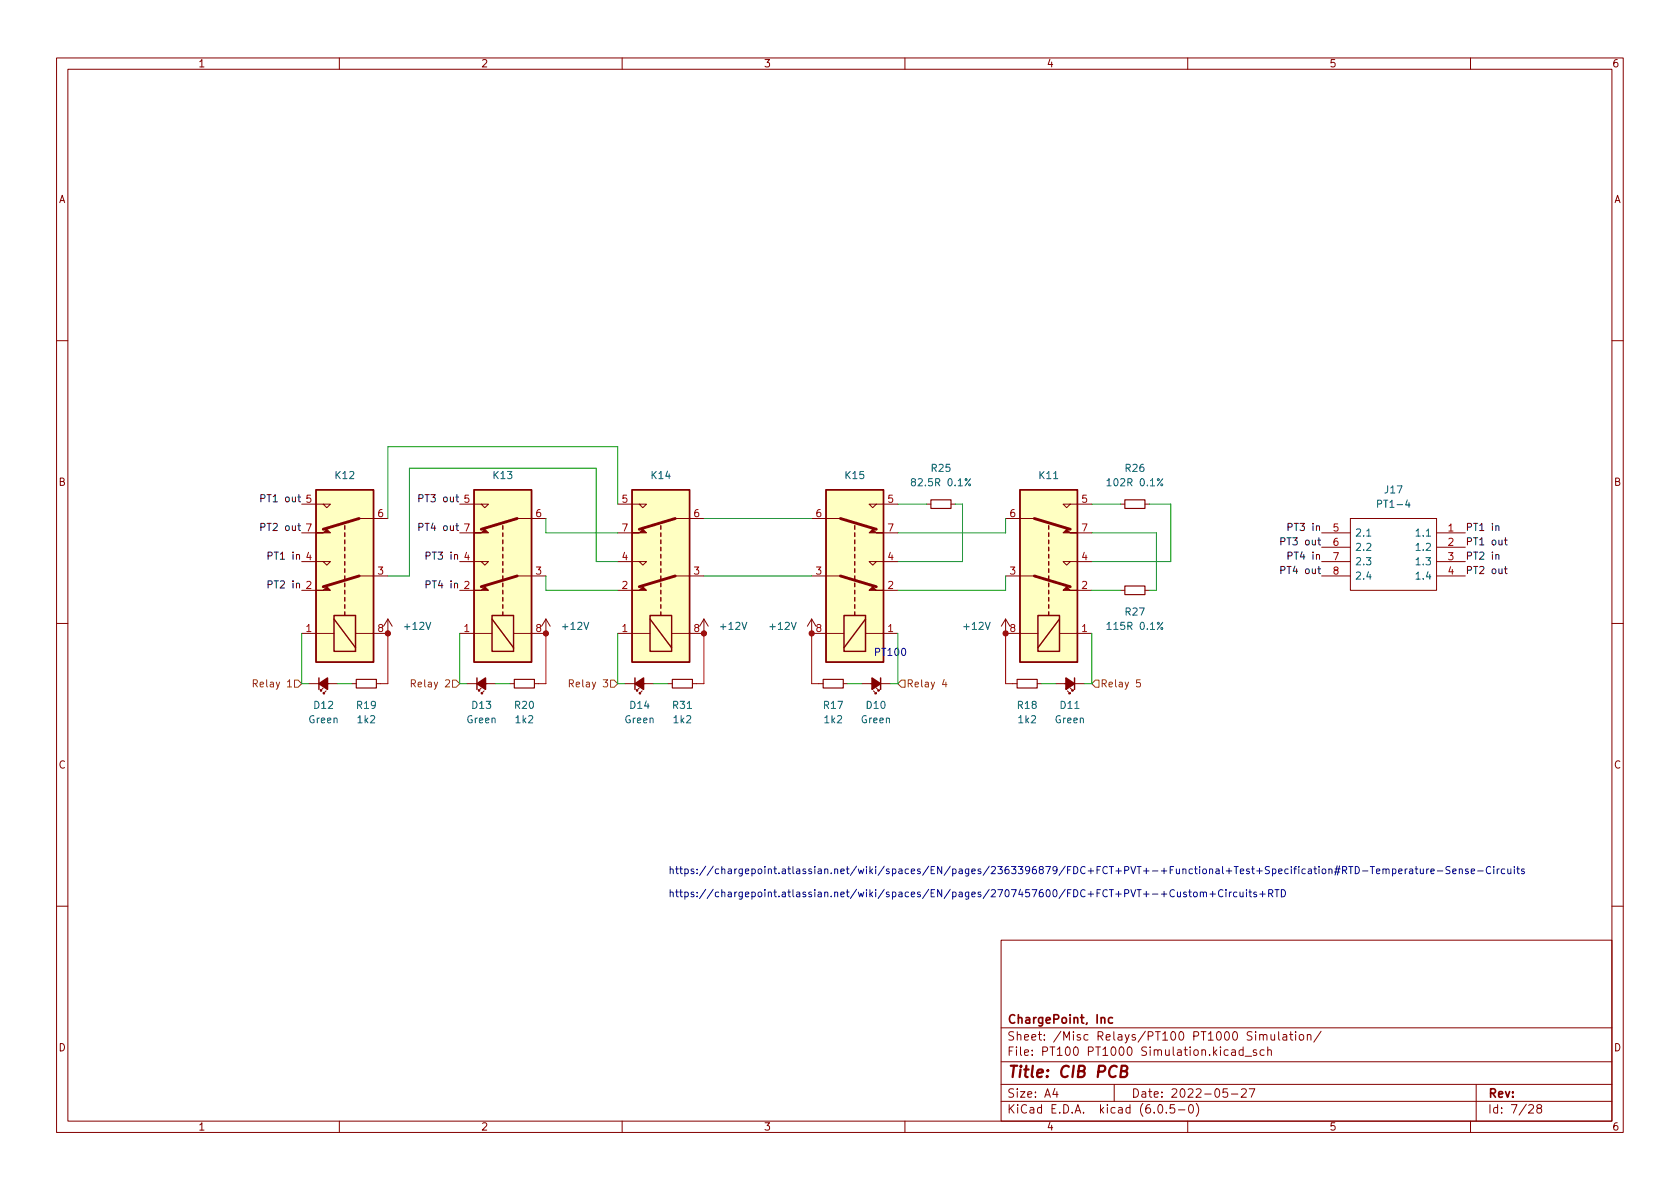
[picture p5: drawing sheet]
<svg xmlns="http://www.w3.org/2000/svg" width="297mm" height="210mm" viewBox="0 0 297 210" stroke-linecap="round" stroke-linejoin="round" font-family="sans-serif">
<g fill="none" stroke="#840000" stroke-width=".18">
<path d="M10 10.2h277v190.1h-277zM12 12.2h273v186.1h-273zM60 10.2v2M110 10.2v2M160 10.2v2M210 10.2v2M260 10.2v2M10 60.2h2M285 60.2h2M53.3 99.3h5.1l-.6 .6-.7-.6M53.3 89.1h5.1l-.6 .7-.7-.7M53.3 94.2h2.6"/>
<path d="M63.5 91.7h5.1M81.3 99.3h5.1l-.7 .6-.6-.6M81.3 89.1h5.1l-.7 .7-.6-.7M81.3 94.2h2.5M91.4 91.7h5.1M109.2 99.3h5.1l-.6 .6-.7-.6M109.2 89.1h5.1l-.6 .7-.7-.7M109.2 94.2h2.6M119.4 91.7h5.1M143.5 91.7h5.1M154.9 99.3l-.6 .6-.6-.6h5M154.9 89.1l-.6 .7-.6-.7h5"/>
<path d="M156.2 94.2h2.5M163.8 89.1h.8M168.1 89.1h.8M177.8 91.7h5.1M189.2 99.3l-.6 .6-.6-.6h5M189.2 89.1l-.6 .7-.6-.7h5M190.5 94.2h2.5M198.1 89.1h.8M202.4 89.1h.8M233.7 99.3h5.1M233.7 94.2h5.1M233.7 96.8h5.1"/>
<path d="M238.8 91.7h15.2v12.7h-15.2zM254 99.3h5.1M254 94.2h5.1M254 96.8h5.1M10 110.2h2M53.3 112h5.8M53.3 104.4h2.6M63.5 101.8h5.1M68.6 109.5l.7 1.2M68.6 109.5v2.5h-5.7M68.6 109.5l-.8 1.2M81.3 112h5.7"/>
<path d="M81.3 104.4h2.5M91.4 101.8h5.1M96.5 109.5v2.5h-5.7M96.5 109.5l.8 1.2M96.5 109.5l-.7 1.2M109.2 112h5.7M109.2 104.4h2.6M119.4 101.8h5.1M124.5 109.5v2.5h-5.8M124.5 109.5l.7 1.2M124.5 109.5l-.8 1.2M143.5 109.5v2.5h5.7"/>
<path d="M143.5 101.8h5.1M143.5 109.5l.8 1.2M143.5 109.5l-.8 1.2M153 112h5.7M156.2 104.4h2.5M177.8 109.5v2.5h5.7M177.8 101.8h5.1M177.8 109.5l-.8 1.2M177.8 109.5l.8 1.2M187.3 112h5.7M190.5 104.4h2.5M198.1 104.4h.8"/>
<path d="M202.4 104.4h.8M233.7 101.8h5.1M254 101.8h5.1M285 110.2h2M54.6 120.9h5.1M57.1 121.7l-.5 .5h.3h-.3v-.3M57.7 122.2l-.6 .5h.3h-.3v-.3M62.2 120.9h.8M66.5 120.9h.8M82.5 120.9h5.1M85.1 121.7l-.5 .5h.2h-.2v-.3M85.6 122.2l-.5 .5h.2h-.2v-.3"/>
<path d="M90.2 120.9h.7M94.5 120.9h.7M110.5 120.9h5.1M113 121.7l-.5 .5h.3h-.3v-.3M113.5 122.2l-.5 .5h.3h-.3v-.3M118.1 120.9h.8M122.4 120.9h.8M144.8 120.9h.7M149.1 120.9h.8M152.4 120.9h5.1M154.4 122.2l.5 .5h-.2h.2v-.3M154.9 121.7l.5 .5h-.2h.2v-.3"/>
<path d="M179.1 120.9h.7M183.4 120.9h.7M186.7 120.9h5.1M188.7 122.2l.5 .5h-.2h.2v-.3M189.2 121.7l.5 .5h-.2h.2v-.3M10 160.2h2M177 166.3h108v32h-108zM285 160.2h2M60 198.3v2M110 198.3v2M160 198.3v2M177 194.8h108"/>
<path d="M177 191.8h108M177 187.8h108M177 181.8h108M186.5 192.5l-.4 1h1M186.9 193v1M197 191.8v3M204.9 195.4l.2-.1a.81 .81 0 0 1 .6 .7 .81 .81 0 0 1-.3 .8h-.2a.81 .81 0 0 1-.6-.6 .81 .81 0 0 1 .3-.8zM206.2 196.7v.1M207.6 195.3h-.7v.7l.2-.1 .5 .1 .1 .2-.1 .5-.2 .1-.5-.1M208.4 196.3h1.1M210 198.3v2M210.4 195.4l.1-.1a.81 .81 0 0 1 .6 .7 .81 .81 0 0 1-.3 .8h-.2a.81 .81 0 0 1-.5-.6 .81 .81 0 0 1 .3-.8z"/>
<path d="M211.5 195.1a1.72 1.72 0 0 1 0 2.3M217 192.5h-.7l-.1 .7 .2-.1 .5 .1 .2 .2-.1 .5-.2 .1-.6-.1M217.7 193.5h1.2M217.8 185.7h.6v.9M218.4 186l-.5 .1a.29 .29 0 0 0-.2 .2 .29 .29 0 0 0 .2 .3h.5M219.5 192.7l.6-.2 .2 .2 .1 .3-1 1h1M219.8 185.7l-.4-.1-.3 .3v.4l.1 .3h.6M219.8 185.1v1.5M220.1 186.8h1.2M220.9 192.5h1l-.7 1.5M222.1 185.7l-.3-.1-.2 .2v.3l.5 .1v.4h-.5M222.7 183.1l.2-.2 .4 .1 .1 .9"/>
<path d="M223.4 183.1l.2-.2 .3 .1 .1 .9M223.5 185.7l-.4-.1-.3 .3v.4l.1 .3h.6M224.1 185.8l.3-.2 .3 .1 .1 .9M224.1 185.1v1.5M224.7 182.9l.1 1h.3l.3-.1M225.4 182.9v1M226.1 182.4v1.3l.2 .2M226.9 183h.5l.1 .9M227.5 183.3l-.5 .1a.29 .29 0 0 0-.2 .2 .29 .29 0 0 0 .2 .3h.5M228 182.9h.6M228.2 182.4v1.3l.4 .2M229.1 182.4v.2"/>
<path d="M229.1 182.9v1M229.8 183.1l.2-.2 .4 .2 .1 .5-.1 .3h-.4l-.2-.1zM231.1 183.1l.3-.2 .3 .1 .1 .9M231.1 182.9v1M233.6 182.4l-1.3 1.9M260 198.3v2M261 191.8v6.5M270.3 195.5l.6-.2 .2 .2 .1 .3-1 1h1M272 196l-.3-.3 .1-.2 .2-.2 .4 .1 .2 .2-.1 .2-.6 .2-.2 .3 .1 .4 .2 .1h.3l.3-.3-.1-.4-.2-.1"/>
</g>
<path d="M198.2 189.4l.9-.1a.46 .46 0 0 0 .2-.4 .46 .46 0 0 0-.3-.4h-.7l-.2 2h.7a.53 .53 0 0 0 .5-.5 .53 .53 0 0 0-.4-.6" fill="none" stroke="#840000" stroke-width=".4"/>
<path d="M194.7 180.1l.2-.2 .4 .1v.9M196.7 180l-.4-.1-.3 .3v.4l.1 .3h.6" fill="none" stroke="#840000" stroke-width=".3"/>
<g fill="none" stroke="#840000" stroke-width=".25">
<path d="M55.9 86.6h10.1v30.5h-10.1zM61 93v.6M61 94.2v.7M61 95.5v.6M61 96.8v.6M61 98v.7M61 99.3v.6M83.8 86.6h10.2v30.5h-10.2zM88.9 93v.6M88.9 94.2v.7M88.9 95.5v.6M88.9 96.8v.6"/>
<path d="M88.9 98v.7M88.9 99.3v.6M111.8 86.6h10.1v30.5h-10.1zM116.8 93v.6M116.8 94.2v.7M116.8 95.5v.6M116.8 96.8v.6M116.8 98v.7M116.8 99.3v.6M146 86.6h10.2v30.5h-10.2zM151.1 93v.6M151.1 94.2v.7"/>
<path d="M151.1 95.5v.6M151.1 96.8v.6M151.1 98v.7M151.1 99.3v.6M180.3 86.6h10.2v30.5h-10.2zM185.4 93v.6M185.4 94.2v.7M185.4 95.5v.6M185.4 96.8v.6M185.4 98v.7M185.4 99.3v.6M56.4 119.9v2"/>
<path d="M59.1 108.8h3.8v6.4h-3.8zM59.1 109.5l3.8 5M61 100.6v.6M61 101.8v.7M61 103.1v.7M61 104.4v.6M61 105.7v.6M61 106.9v.7M61 108.2v.6M84.3 119.9v2M87 108.8h3.8v6.4h-3.8zM87 109.5l3.8 5"/>
<path d="M88.9 100.6v.6M88.9 101.8v.7M88.9 103.1v.7M88.9 104.4v.6M88.9 105.7v.6M88.9 106.9v.7M88.9 108.2v.6M112.3 119.9v2M114.9 108.8h3.8v6.4h-3.8zM114.9 109.5l3.8 5M116.8 100.6v.6M116.8 101.8v.7"/>
<path d="M116.8 103.1v.7M116.8 104.4v.6M116.8 105.7v.6M116.8 106.9v.7M116.8 108.2v.6M149.2 108.8h3.8v6.4h-3.8zM151.1 100.6v.6M151.1 101.8v.7M151.1 103.1v.7M151.1 104.4v.6M151.1 105.7v.6M151.1 106.9v.7"/>
<path d="M151.1 108.2v.6M153 109.5l-3.8 5M155.7 119.9v2M183.5 108.8h3.8v6.4h-3.8zM185.4 100.6v.6M185.4 101.8v.7M185.4 103.1v.7M185.4 104.4v.6M185.4 105.7v.6M185.4 106.9v.7M185.4 108.2v.6M187.3 109.5l-3.8 5"/>
<path d="M190 119.9v2"/>
</g>
<g fill="#840000" stroke="#840000" stroke-width=".25">
<path d="M154.2 119.9l1.5 1-1.5 1z"/>
<path d="M56.4 120.9l1.5-1v2z"/>
<path d="M84.3 120.9l1.6-1v2z"/>
<path d="M112.3 120.9l1.5-1v2z"/>
<path d="M188.5 119.9l1.5 1-1.5 1z"/>
</g>
<path d="M164.6 88.4h3.5v1.5h-3.5zM198.9 88.4h3.5v1.5h-3.5zM198.9 103.6h3.5v1.6h-3.5zM63 120.1h3.5v1.6h-3.5zM90.9 120.1h3.6v1.6h-3.6zM118.9 120.1h3.5v1.6h-3.5zM145.5 120.1h3.6v1.6h-3.6zM179.8 120.1h3.6v1.6h-3.6z" fill="none" stroke="#840000" stroke-width=".2"/>
<g fill="#ffffc2" stroke="#ffffc2" stroke-width=".18">
<path d="M55.9 86.6h10.1v30.5h-10.1z"/>
<path d="M111.8 86.6h10.1v30.5h-10.1z"/>
<path d="M83.8 86.6h10.2v30.5h-10.2z"/>
<path d="M146 86.6h10.2v30.5h-10.2z"/>
<path d="M180.3 86.6h10.2v30.5h-10.2z"/>
</g>
<path d="M63.5 91.7l-6.4 1.9M91.4 91.7l-6.3 1.9M119.4 91.7l-6.4 1.9M148.6 91.7l6.3 1.9M182.9 91.7l6.3 1.9M63.5 101.8l-6.4 2M91.4 101.8l-6.3 2M119.4 101.8l-6.4 2M148.6 101.8l6.3 2M182.9 101.8l6.3 2" fill="none" stroke="#840000" stroke-width=".51"/>
<g fill="#840000" stroke="#840000" stroke-width=".18">
<path d="M55.9 104.4h1.2l.7-.6 .6 .6z"/>
<path d="M55.9 94.2h1.2l.7-.6 .6 .6z"/>
<path d="M111.8 104.4h1.2l.7-.6 .6 .6z"/>
<path d="M111.8 94.2h1.2l.7-.6 .6 .6z"/>
<path d="M83.8 104.4h1.3l.6-.6 .7 .6z"/>
<path d="M83.8 94.2h1.3l.6-.6 .7 .6z"/>
<path d="M153.7 104.4l.6-.6 .6 .6h1.3z"/>
<path d="M153.7 94.2l.6-.6 .6 .6h1.3z"/>
<path d="M188 104.4l.6-.6 .6 .6h1.3z"/>
<path d="M188 94.2l.6-.6 .6 .6h1.3z"/>
</g>
<g fill="none" stroke="#006464" stroke-width=".18">
<path d="M161.4 85.2l-.3-.3 .1-.1 .2-.2 .3 .1 .2 .2-.1 .2-.5 .1-.2 .2v.3l.3 .2h.3l.2-.2-.1-.4-.2-.1M171.6 84.6l-1 1.3M195.7 85l.4-.4v1.3M195.7 85.9h.8M205.6 84.6l-1 1.3M241.7 94.8h.7M195.7 110.4l.4-.4v1.3M195.7 111.3h.8M205.6 110l-1 1.3"/>
<circle cx="171.4" cy="85.7" r=".18"/>
<circle cx="205.4" cy="85.7" r=".18"/>
<circle cx="205.4" cy="111.1" r=".18"/>
</g>
<g fill="none" stroke="#725600" stroke-width=".18">
<path d="M44.8 120.9l.6-.1 .1-.2v-.3l-.7-.1v1.3M45.1 120.9l.4 .6M52.1 120.3h.6l.6 .6-.6 .6h-.6zM72.7 120.9l.6-.1 .2-.2-.1-.3-.7-.1v1.3M73 120.9l.5 .6M80 120.3h.6l.7 .6-.7 .6h-.6zM100.7 120.9l.6-.1 .1-.2-.1-.3-.6-.1v1.3M101 120.9l.4 .6M107.9 120.3h.7l.6 .6-.6 .6h-.7zM159.4 120.3h.6v1.2h-.6l-.7-.6zM166.9 120.1l-.3 .9h.8M167.2 120.6v.9"/>
<path d="M193.7 120.3h.6v1.2h-.6l-.7-.6zM201.6 120.2h-.6l-.1 .6 .2-.1h.4l.2 .2-.1 .5-.2 .1-.5-.1"/>
</g>
<g fill="none" stroke="#0f0f0f" stroke-width=".18">
<path d="M46.1 88.1h.6l.2-.2-.1-.3-.7-.1v1.2M46.1 93.2h.6l.2-.2-.1-.3-.7-.2v1.3M47.4 98.3l.6-.1 .1-.1v-.4l-.7-.1v1.3M74.1 93.2h.6l.1-.2-.1-.3-.6-.2v1.3M74.1 88.1h.6l.1-.2-.1-.3-.6-.1v1.2M75.3 98.3l.6-.1 .2-.1-.1-.4-.7-.1v1.3M226.5 95.8l.6-.1 .1-.2-.1-.3-.6-.1v1.3M227.7 93.2h.6l.2-.2-.1-.3-.7-.2v1.3M227.7 98.3l.6-.1 .2-.1-.1-.4-.7-.1v1.3M264.5 98.2l.2-.1h.3v.8M264.5 93.1l.2-.1h.3v.8M266 95.5h.5"/>
<path d="M266.2 95.1v1.1l.3 .2M47.4 103.4l.6-.1 .1-.2v-.3l-.7-.1v1.3M75.3 103.4l.6-.1 .2-.2-.1-.3-.7-.1v1.3M226.5 100.8h.6l.1-.2-.1-.3-.6-.1v1.2M266 100.6h.5M266.2 100.2v1.1l.3 .1"/>
</g>
<g fill="none" stroke="#0000c2" stroke-width=".18">
<path d="M205.3 158.1h1M205.8 157.6v1M207.6 157.4a.6 .6 0 0 0-.8 .5 .6 .6 0 0 0 .6 .7l.2-.1M208.2 157.7v.8l.3 .1 .2-.1M208.7 157.7v.9M209.7 157.8l-.3-.1-.1 .2v.2l.4 .1v.3h-.4M210.2 157.7h.5M210.4 157.3v1.1l.3 .2M211.1 157.8l.3-.1 .3 .3v.3l-.3 .3-.3-.1-.1-.2zM212.2 157.9l.2-.2 .3 .1 .1 .8M212.2 157.7v.9M212.8 157.9l.2-.2 .3 .1v.8"/>
<path d="M213.9 158.1h1M214.4 157.6v1M216.2 157.4a.6 .6 0 0 0-.8 .5 .6 .6 0 0 0 .6 .7l.2-.1M216.8 157.3v.1M216.8 157.7v.9M217.4 157.7v.9M217.7 157.7l-.3 .3M218.7 157.8l-.4-.1-.2 .3 .1 .5h.5M219.2 157.7l.1 .8 .3 .1 .2-.1M219.8 157.7v.9M220.4 157.3v.1M220.4 157.7v.9"/>
<path d="M220.8 157.7h.5M221 157.3v1.1l.3 .2M222.1 157.8l-.3-.1-.1 .2v.2l.4 .1v.3h-.4M222.7 158.1h1M223.2 157.6v1M224.3 158l.6-.1 .1-.2v-.3l-.7-.1v1.3M224.6 158l.4 .6M225.4 157.3h.7M225.8 157.3v1.3M226.6 157.3a.64 .64 0 0 1 .7 .7 .64 .64 0 0 1-.7 .6zM238.5 153.2h.7M238.8 153.2v1.3"/>
<path d="M239.6 153.2a.64 .64 0 0 1 .8 .7 .64 .64 0 0 1-.8 .6zM240.9 154h1M242.3 153.2h.7M242.6 153.2v1.3M243.4 154.1l.6-.1-.1-.3h-.3l-.2 .1v.6h.5M244.5 153.8l.2-.1h.3l.1 .8M244.5 153.7v.8M245.1 153.8l.1-.1h.3l.1 .8M246.2 153.7h.4l.2 .2-.1 .5h-.5M246.2 153.7v1.2M247.3 154.1l.6-.1-.1-.3h-.3l-.2 .1 .1 .6h.4M248.5 153.7v.8"/>
<path d="M248.8 153.7l-.3 .2M249.2 153.7h.5l.1 .8M249.8 154h-.4l-.2 .2 .2 .3 .4-.1M250.2 153.7h.5M250.4 153.2v1.1l.3 .2M251.1 153.7l.1 .7 .3 .1 .2-.1M251.7 153.7v.8M252.3 153.7v.8M252.6 153.7l-.3 .2M253 154.1l.6-.1-.1-.3h-.3l-.2 .1v.6h.5M254.1 154h1M256.4 153.3l-.5-.1-.3 .3 .2 .3 .5 .2v.4l-.2 .1-.5-.1"/>
<path d="M256.9 154.1l.6-.1-.1-.3h-.4l-.1 .1v.6h.5M258 153.8l.2-.1h.3l.1 .8M258 153.7v.8M259.6 153.7h-.3l-.2 .1 .1 .2 .4 .1v.3h-.5M260.1 154.1l.6-.1v-.3h-.4l-.2 .1 .1 .6h.5M261.3 154h.9M263.6 153.4a.6 .6 0 0 0-.9 .4 .6 .6 0 0 0 .6 .7l.3-.1M264.1 153.2v.2M264.1 153.7v.8M264.7 153.7v.8M265.1 153.7l-.4 .2M266 153.7h-.3l-.3 .2 .2 .5h.4"/>
<path d="M266.6 153.7l.1 .7 .3 .1 .1-.1M267.1 153.7v.8M267.7 153.2v.2M267.7 153.7v.8M268.2 153.7h.5M268.3 153.2v1.1l.4 .2M269.5 153.7h-.3l-.2 .1 .1 .2 .4 .1v.3h-.5"/>
</g>
<g fill="none" stroke="#009600" stroke-width=".18">
<path d="M96.5 91.7v2.5h12.7M109.2 89.1v-10.1h-40.6v12.7M109.2 99.3h-3.8v-16.5h-33v19h-3.8M124.5 91.7h19M158.7 89.1h5.1M168.9 89.1h1.3v10.2h-11.5M177.8 91.7v2.5h-19.1M193 89.1h5.1M193 94.2h11.5v10.2h-1.3M203.2 89.1h3.8v10.2h-14M53.3 112v8.9h1.3M81.3 112v8.9h1.2"/>
<path d="M96.5 101.8v2.6h12.7M109.2 112v8.9h1.3M124.5 101.8h19M158.7 112v8.9h-1.2M177.8 101.8v2.6h-19.1M193 112v8.9h-1.2M193 104.4h5.1M59.7 120.9h2.5M87.6 120.9h2.6M115.6 120.9h2.5M149.9 120.9h2.5M184.1 120.9h2.6"/>
</g>
<path d="M68.6 112v8.9h-1.3M96.5 112v8.9h-1.3M124.5 112v8.9h-1.3M143.5 112v8.9h1.3M177.8 112v8.9h1.3" fill="none" stroke="#c20000" stroke-width=".18"/>
<g fill="#c20000" stroke="#c20000" stroke-width=".18">
<circle cx="96.5" cy="112" r=".46"/>
<circle cx="124.5" cy="112" r=".46"/>
<circle cx="177.8" cy="112" r=".46"/>
<circle cx="143.5" cy="112" r=".46"/>
<circle cx="68.6" cy="112" r=".46"/>
</g>
<text font-size="2.8" fill="#840000" x="178" y="190.6">Title: CIB PCB</text>
<g font-size="2.1" fill="#840000">
<text x="178" y="184">Sheet: /Misc Relays/PT100 PT1000 Simulation/</text>
<text x="178" y="181">ChargePoint, Inc</text>
<text x="178" y="186.7">File: PT100 PT1000 Simulation.kicad_sch</text>
<text x="178" y="196.9">KiCad E.D.A. kicad (6.0.5-0)</text>
<text x="178" y="194.1">Size: A4</text>
<text x="200" y="194.1">Date: 2022-05-27</text>
<text x="263" y="194.1">Rev:</text>
<text x="263" y="196.9">Id: 7/28</text>
</g>
<g font-size="1.8" fill="#840000">
<text x="35" y="11.9">1</text>
<text x="85" y="11.9">2</text>
<text x="135" y="11.9">3</text>
<text x="185" y="11.9">4</text>
<text x="235" y="11.9">5</text>
<text x="285" y="11.9">6</text>
<text x="10.3" y="35.9">A</text>
<text x="285.3" y="35.9">A</text>
<text x="10.3" y="85.9">B</text>
<text x="285.3" y="85.9">B</text>
<text x="10.3" y="135.9">C</text>
<text x="285.3" y="135.9">C</text>
<text x="10.3" y="185.9">D</text>
<text x="285.3" y="185.9">D</text>
<text x="35" y="199.9">1</text>
<text x="85" y="199.9">2</text>
<text x="135" y="199.9">3</text>
<text x="185" y="199.9">4</text>
<text x="235" y="199.9">5</text>
<text x="285" y="199.9">6</text>
</g>
<g font-size="1.8" fill="#006464">
<text x="164.7" y="83.4">R25</text>
<text x="199" y="83.4">R26</text>
<text x="59.3" y="84.7">K12</text>
<text x="87.3" y="84.7">K13</text>
<text x="115.2" y="84.7">K14</text>
<text x="149.5" y="84.7">K15</text>
<text x="161.7" y="86">82.5R 0.1%</text>
<text x="183.8" y="84.7">K11</text>
<text x="196.3" y="86">102R 0.1%</text>
<text x="244" y="89.8">PT1-4</text>
<text x="244.9" y="87.2">J17</text>
<text x="239.5" y="94.9">2.1</text>
<text x="250.8" y="94.9">1.1</text>
<text x="239.5" y="97.4">2.2</text>
<text x="239.5" y="99.9">2.3</text>
<text x="250.8" y="97.4">1.2</text>
<text x="250.8" y="99.9">1.3</text>
<text x="239.5" y="102.5">2.4</text>
<text x="250.8" y="102.5">1.4</text>
<text x="71.6" y="111.4">+12V</text>
<text x="99.6" y="111.4">+12V</text>
<text x="127.5" y="111.4">+12V</text>
<text x="136.3" y="111.4">+12V</text>
<text x="170.6" y="111.4">+12V</text>
<text x="196.3" y="111.4">115R 0.1%</text>
<text x="199" y="108.8">R27</text>
<text x="55.6" y="125.3">D12</text>
<text x="63.1" y="125.3">R19</text>
<text x="83.5" y="125.3">D13</text>
<text x="91.1" y="125.3">R20</text>
<text x="111.5" y="125.3">D14</text>
<text x="119" y="125.3">R31</text>
<text x="145.7" y="125.3">R17</text>
<text x="153.3" y="125.3">D10</text>
<text x="180" y="125.3">R18</text>
<text x="187.5" y="125.3">D11</text>
<text x="54.7" y="127.9">Green</text>
<text x="63.3" y="127.9">1k2</text>
<text x="82.6" y="127.9">Green</text>
<text x="91.2" y="127.9">1k2</text>
<text x="110.5" y="127.9">Green</text>
<text x="119.2" y="127.9">1k2</text>
<text x="145.8" y="127.9">1k2</text>
<text x="152.3" y="127.9">Green</text>
<text x="180.1" y="127.9">1k2</text>
<text x="186.6" y="127.9">Green</text>
</g>
<g font-size="1.8" fill="#0f0f0f">
<text x="46.9" y="88.8">PT1 out 5</text>
<text x="74.8" y="88.8">PT3 out 5</text>
<text x="46.9" y="93.9">PT2 out 7</text>
<text x="74.8" y="93.9">PT4 out 7</text>
<text x="228.4" y="93.9">PT3 in</text>
<text x="259.1" y="93.9">PT1 in</text>
<text x="48" y="99">PT1 in 4</text>
<text x="76" y="99">PT3 in 4</text>
<text x="227.2" y="96.4">PT3 out</text>
<text x="227.2" y="101.5">PT4 out</text>
<text x="228.4" y="99">PT4 in</text>
<text x="259.1" y="99">PT2 in</text>
<text x="259.1" y="101.5">PT2 out</text>
<text x="259.1" y="96.4">PT1 out</text>
<text x="48" y="104">PT2 in 2</text>
<text x="76" y="104">PT4 in 2</text>
</g>
<g font-size="1.8" fill="#a90000">
<text x="110" y="88.9">5</text>
<text x="157" y="88.9">5</text>
<text x="191.3" y="88.9">5</text>
<text x="66.8" y="91.4">6</text>
<text x="94.8" y="91.4">6</text>
<text x="110" y="94">7</text>
<text x="122.7" y="91.4">6</text>
<text x="144.3" y="91.4">6</text>
<text x="157" y="94">7</text>
<text x="178.6" y="91.4">6</text>
<text x="191.3" y="94">7</text>
<text x="235.7" y="94">5</text>
<text x="256" y="94">1</text>
<text x="66.8" y="101.6">3</text>
<text x="94.8" y="101.6">3</text>
<text x="110" y="99.1">4</text>
<text x="122.7" y="101.6">3</text>
<text x="144.3" y="101.6">3</text>
<text x="157" y="99.1">4</text>
<text x="178.6" y="101.6">3</text>
<text x="191.3" y="99.1">4</text>
<text x="235.7" y="96.5">6</text>
<text x="235.7" y="99.1">7</text>
<text x="235.7" y="101.6">8</text>
<text x="256" y="96.5">2</text>
<text x="256" y="99.1">3</text>
<text x="256" y="101.6">4</text>
<text x="110" y="104.1">2</text>
<text x="157" y="104.1">2</text>
<text x="191.3" y="104.1">2</text>
<text x="54.1" y="111.8">1</text>
<text x="66.8" y="111.8">8</text>
<text x="82.1" y="111.8">1</text>
<text x="94.8" y="111.8">8</text>
<text x="110" y="111.8">1</text>
<text x="122.7" y="111.8">8</text>
<text x="144.3" y="111.8">8</text>
<text x="157" y="111.8">1</text>
<text x="178.6" y="111.8">8</text>
<text x="191.3" y="111.8">1</text>
</g>
<g font-size="1.8" fill="#0000c2">
<text x="154.4" y="116">PT100</text>
<text x="118.1" y="154.6">https://chargepoint.atlassian.net/wiki/spaces/EN/pages/2363396879/FDC+FCT+PVT+-+Functional+Test+Specification#RTD-Temperature-Sense-Circuits</text>
<text x="118.1" y="158.6">https://chargepoint.atlassian.net/wiki/spaces/EN/pages/2707457600/FDC+FCT+PVT+-+Custom+Circuits+RTD</text>
</g>
<g font-size="1.8" fill="#725600">
<text x="45.7" y="121.5">Relay 1</text>
<text x="73.6" y="121.5">Relay 2</text>
<text x="101.6" y="121.5">Relay 3</text>
<text x="160.2" y="121.5">Relay 4</text>
<text x="194.5" y="121.5">Relay 5</text>
</g>
</svg>
